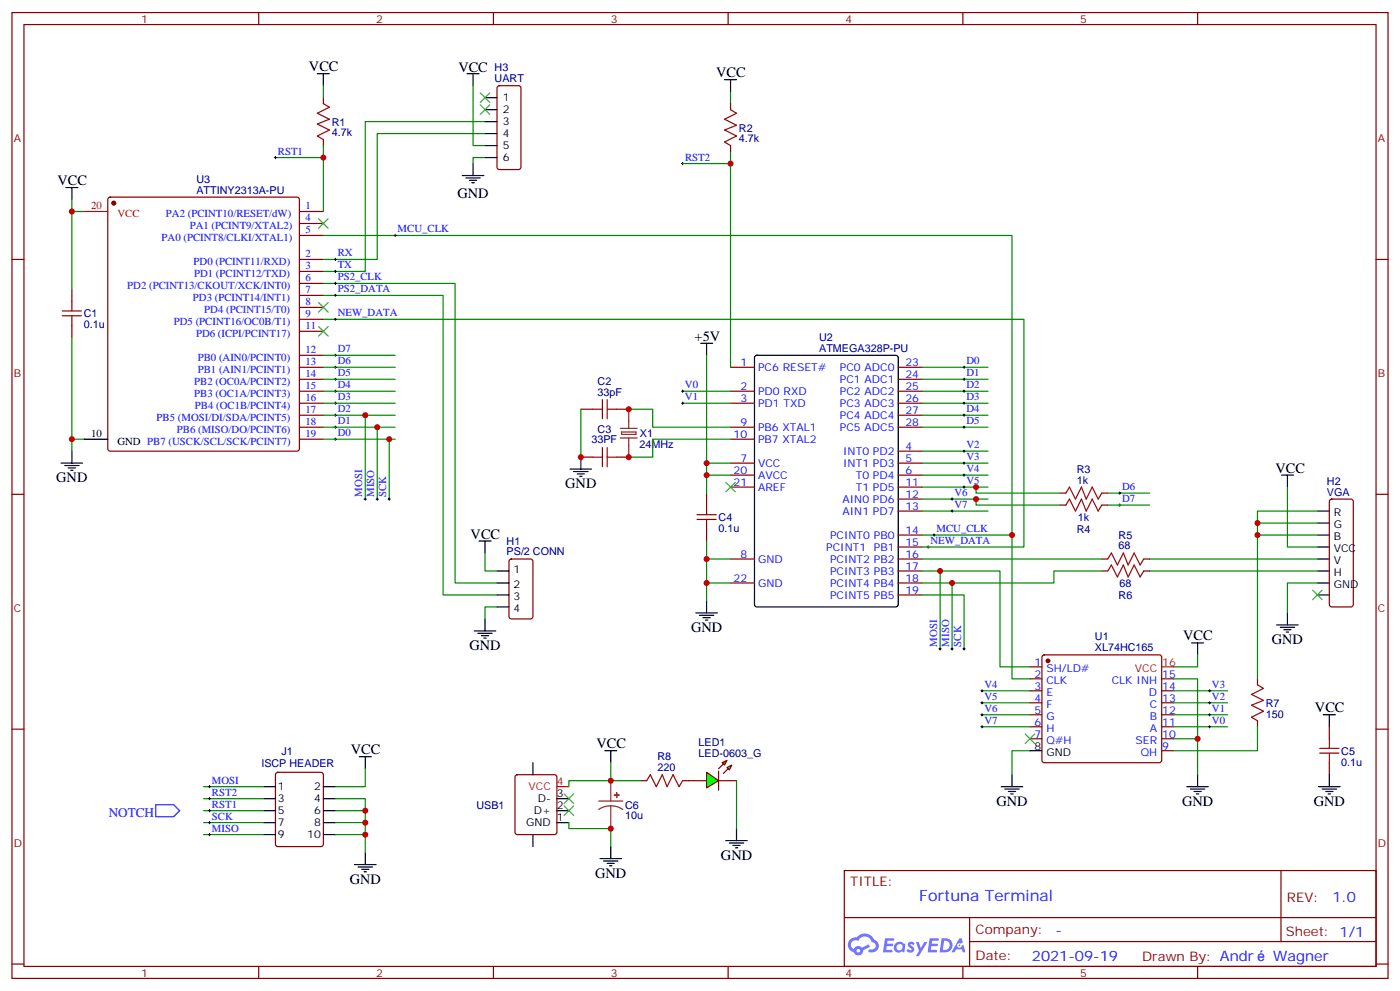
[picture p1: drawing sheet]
<svg xmlns="http://www.w3.org/2000/svg" width="412mm" height="292mm" viewBox="0 0 412 292" stroke-linecap="round" stroke-linejoin="round" font-family="sans-serif">
<g fill="none" stroke="#870000" stroke-width=".35">
<path d="M3.5 3.7h405.4v284.3h-405.4zM7.1 7.2h398.2v277.3h-398.2zM76.2 3.7v3.5M145.3 3.7v3.5M214.5 3.7v3.5M283.6 3.7v3.5M352.8 3.7v3.5M3.5 76.4h3.6M405.3 76.4h3.6M3.5 145.5h3.6M405.3 145.5h3.6M3.5 214.7h3.6"/>
<path d="M405.3 214.7h3.6M248.7 256.3h156.6v28.2h-156.6zM377.3 256.3v20.9M248.7 270.1h156.5M285.6 277.2h119.6M285.6 270.1v14.2M3.5 283.8h3.6M76.2 284.5v3.5M145.3 284.5v3.5M214.5 284.5v3.5M283.6 284.5v3.5M352.8 284.5v3.5"/>
<path d="M405.3 283.8h3.6"/>
</g>
<g fill="#5487ff">
<path d="M267.7 277.5a1.22 1.22 0 0 1 1.7 .2l-.4 .6a.47 .47 0 0 0-.3-.4 .47 .47 0 0 0-.5 .2l.1 .2a1.14 1.14 0 0 1 .8 1.8 1.14 1.14 0 0 1-1.9 0l-.2-.2 .5-.6 .7 .5a.29 .29 0 0 0 .3-.3 .29 .29 0 0 0-.2-.3 1.04 1.04 0 0 1-.6-1.7z"/>
<path d="M260.7 276.2h2.4l.3 .2-.2 .5-1.8 .1-.1 .8h1.5l.3 .4-.3 .4h-1.6l-.2 1.1h1.7l.2 .3-.2 .3-2.6 .1z"/>
<path d="M273.8 276.2h2.4l.3 .2-.1 .5-1.8 .1-.2 .8h1.6l.3 .4-.4 .4-1.6-.1-.1 1.1 1.7 .1 .2 .3-.2 .3-2.6 .1z"/>
<path d="M282.6 276.2h.7l.3 1.3-.6 .3a.69 .69 0 0 0-1 .3 .69 .69 0 0 0 .4 .9 .69 .69 0 0 0 .9-.6l.5-.2 .6 2.2h-.8l-.2-.9h-1.8l-.5 .9h-.8z"/>
<path d="M269.8 277.3h.8l.6 1.8 1.1-1.8h.9l-2.6 4.2h-.8l.9-1.5z"/>
<path d="M277.4 276.2l-.6 4.2h1.3a2.11 2.11 0 0 0 2.5-2.1 2.11 2.11 0 0 0-2.5-2.1zM278.1 277a1.39 1.39 0 0 1 1.7 1.4 1.39 1.39 0 0 1-1.8 1.2h-.3z"/>
<path d="M263.7 277.8a1.54 1.54 0 0 0-.1 2.2 1.54 1.54 0 0 0 2.2 .1l.6 .3 .3-2.3-.2-.3h-.4a1.49 1.49 0 0 0-2.4 0zM264 278.8a.94 .94 0 0 1 1.8 0 .94 .94 0 0 1-1.8 0z"/>
<path d="M250.4 276.6a2.18 2.18 0 0 0 1.1 3.7 1.44 1.44 0 0 0 1.6 .9 1.44 1.44 0 0 0 1.2-1.4l2-1.1-.5-.7-1.9 1a1.47 1.47 0 0 0-2.4 .4 1.39 1.39 0 0 1-.7-1.9 1.39 1.39 0 0 1 2-.5 2.12 2.12 0 0 1 2.2-1.3 2.12 2.12 0 0 1 1.9 1.7 1.14 1.14 0 0 1 1.1 1.4 1.14 1.14 0 0 1-1.7 .7 .43 .43 0 0 0-.5 .4 .43 .43 0 0 0 .4 .5 1.98 1.98 0 0 0 2.5-1.2 1.98 1.98 0 0 0-1.2-2.6 3.1 3.1 0 0 0-5.3-.6l-.9 .1zM252.3 279.9a.55 .55 0 0 1 1.1 0 .55 .55 0 0 1-1.1 0z"/>
<circle cx="282.6" cy="278.3" r=".26"/>
</g>
<g fill="none" stroke="#870000" stroke-width=".35">
<path d="M95.2 28.8v1.7M146.6 25.4l.5-.2h5.7l.6 .5 .1 23.5-.5 .7h-5.9l-.6-.4-.1-23.6zM215.2 30.5v1.8M32 58.2l.5-.2h55l.5 .2 .2 .5v73.4l-.2 .5-.5 .2h-55l-.5-.2-.3-.5v-73.4zM95.2 41.1v1.8M215.2 42.9v1.7M88.2 69.3h7M88.2 65.8h7M88.2 79.9h7M88.2 76.4h7M88.2 62.3h7M21.2 85.2v3.5"/>
<path d="M21.2 95.8v3.5M88.2 97.5h7M88.2 94h7M88.2 90.5h7M88.2 87h7M88.2 83.4h7M88.2 108.1h7M88.2 115.2h7M88.2 118.7h7M88.2 111.7h7M88.2 104.6h7M215.2 108.1h7"/>
<path d="M215.2 115.2h7M215.2 118.7h7M264.6 108.1h7M264.6 115.2h7M264.6 118.7h7M264.6 111.7h7M88.2 125.8h7M88.2 129.3h7M88.2 122.2h7M171.1 120.5h3.5M171.1 134.6h3.5M181.7 120.5h3.5"/>
<path d="M181.7 134.6h3.5M215.2 136.3h7M215.2 139.9h7M215.2 125.8h7M215.2 129.3h7M264.6 132.8h7M264.6 136.3h7M264.6 139.9h7M264.6 125.8h7M264.6 122.2h7M208.1 145.2v3.5M208.1 155.8v3.5"/>
<path d="M215.2 143.4h7M264.6 143.4h7M264.6 146.9h7M264.6 150.5h7M264.6 157.5h7M312.2 145.2h1.8M312.2 148.7h1.8M324.6 145.2h1.7M324.6 148.7h1.7M391.8 147.1l.5-.2h5.6l.5 .2 .2 .5v30.4l-.2 .5-.5 .2h-5.6l-.5-.3-.2-.4v-30.4zM150.2 164.8l.4-.2h5.7l.6 .4 .1 16.5-.5 .7h-5.9l-.6-.5-.1-16.4zM215.2 164.6h7"/>
<path d="M215.2 171.6h7M264.6 164.6h7M264.6 161h7M264.6 168.1h7M264.6 171.6h7M264.6 175.2h7M324.6 164.6h1.7M324.6 168.1h1.7M336.9 164.6h1.8M336.9 168.1h1.8M303.4 196.3h3.5M303.4 199.8h3.5"/>
<path d="M307.2 193l.4-.2h33.9l.5 .2 .2 .5v30.3l-.2 .5-.5 .2h-33.9l-.5-.2-.2-.5v-30.3zM342.2 199.8h3.5M370.4 199.8v1.8M303.4 203.4h3.5M303.4 206.9h3.5M303.4 210.4h3.5M303.4 214h3.5M303.4 217.5h3.5M342.2 203.4h3.5M342.2 206.9h3.5M342.2 210.4h3.5M342.2 214h3.5"/>
<path d="M342.2 217.5h3.5M370.4 212.2v1.8M391.6 214v3.5M81.4 227.6l.4-.2h12.7l.7 .4v20.7l-.4 .7h-13l-.6-.4-.1-20.7zM151.9 228.3l.5-.2h10.9l.5 .2 .2 .5v16.2l-.2 .5-.5 .2h-10.9l-.5-.2-.2-.5v-16.2zM188.7 229.8h1.8M201.1 229.8h7M211.7 229.8h5.3M342.2 221h3.5M391.6 224.5v3.6"/>
</g>
<g fill="none" stroke="#000" stroke-width=".35">
<path d="M93.5 21.7h3.5M95.2 21.7v3.5M137.6 21.7h3.5M139.3 21.7v3.5M142.9 28.8h3.5M142.9 32.3h3.5M142.9 35.8h3.5M142.9 39.3h3.5M213.4 23.5h3.6M215.2 23.5v3.5M19.4 55.2h3.5M21.2 55.2v3.5"/>
<path d="M136.2 51.7h6.3M137.2 52.4h4.3M138.3 53.1h2.1M139 53.8h.7M139.3 48.2v3.5M142.9 42.9h3.5M142.9 46.4h3.5M206.4 101.1h3.5M208.1 101.1v3.5M222.5 104.8l.5-.2h40.9l.6 .4 .1 73-.5 .6-41.1 .1-.7-.5-.1-72.9zM18 136.3h6.3M19 137.1h4.3"/>
<path d="M20.1 137.8h2.1M20.8 138.5h.7M21.2 132.8v3.5M24.7 129.3h7M167.9 138.1h6.4M169 138.8h4.2M170 139.5h2.2M171.1 134.6v3.5M377.5 139.9h3.5M379.2 139.9v3.5M141.1 159.3h3.5M142.9 159.3v3.5"/>
<path d="M170.7 140.2h.7M388.1 150.5h3.5M388.1 154h3.5M388.1 157.5h3.5M146.4 168.1h3.5M146.4 171.6h3.5M146.4 175.2h3.5M146.4 178.7h3.5M208.1 176.9v3.5M388.1 168.1h3.5M388.1 171.6h3.5M388.1 175.2h3.5"/>
<path d="M388.1 161h3.5M388.1 164.6h3.5M139.7 185.7h6.3M140.8 186.4h4.2M141.8 187.1h2.1M142.5 187.9h.7M142.9 182.2v3.5M205 180.4h6.3M206 181.2h4.3M207.1 181.9h2.1M207.8 182.6h.7M351 189.3h3.5"/>
<path d="M352.8 189.3v3.5M376.1 184h6.3M377.1 184.7h4.3M378.2 185.4h2.1M378.9 186.1h.7M379.2 180.4v3.6M389.8 210.4h3.5M391.6 210.4v3.6M77.6 231.6h3.5M77.6 235.1h3.5M77.6 238.7h3.5M95.2 231.6h3.6"/>
<path d="M95.2 235.1h3.6M95.2 238.7h3.6M105.8 222.8h3.6M107.6 222.8v3.5M157 224.5v3.6M164 235.1h3.6M164 238.7h3.6M178.2 221h3.5M179.9 221v3.5M294.9 231.6h6.4M296 232.3h4.2M297 233h2.2"/>
<path d="M297.7 233.7h.7M298.1 228.1v3.5M303.4 221h3.5M349.6 231.6h6.4M350.7 232.3h4.2M351.7 233h2.1M352.4 233.7h.7M352.8 228.1v3.5M388.4 231.6h6.4M389.5 232.3h4.2M390.5 233h2.1M391.2 233.7h.7"/>
<path d="M391.6 228.1v3.5M77.6 242.2h3.5M77.6 245.7h3.5M95.2 242.2h3.6M95.2 245.7h3.6M104.4 254.5h6.4M105.5 255.2h4.2M106.5 255.9h2.2M107.2 256.6h.7M107.6 251v3.5M157 245.7v3.5M164 242.2h3.6"/>
<path d="M176.7 252.8h6.4M177.8 253.5h4.2M178.9 254.2h2.1M179.6 254.9h.7M179.9 249.2v3.6"/>
</g>
<g fill="#870000" stroke="#870000" stroke-width=".35">
<circle cx="33.5" cy="59.8" r=".53"/>
<circle cx="308.7" cy="194.6" r=".53"/>
</g>
<path d="M24.7 62.3h7M342.2 196.3h3.5M164 231.6h3.6" fill="none" stroke="#f00" stroke-width=".35"/>
<g fill="none" stroke="#008700" stroke-width=".35">
<path d="M95.2 25.2v3.6M139.3 25.2v17.7h3.6M142.9 39.3h-31.8v37.1h-15.9M142.9 35.8h-35.3v44.1h-12.4M215.2 27v3.5M21.2 58.7v3.6h3.5M81.1 46.4h14.1M95.2 42.9v19.4M142.9 46.4h-3.6v1.8M215.2 44.6v3.6h-14.1M215.2 48.2v59.9M21.2 62.3v22.9"/>
<path d="M95.2 69.3h202.9v88.2M21.2 99.3v30M95.2 83.4h38.9v88.2h12.3M95.2 87h35.3v88.2h15.9M95.2 94h206.4v67h-30M95.2 118.7h21.2M95.2 115.2h21.2M95.2 111.7h21.2M95.2 108.1h21.2M95.2 104.6h21.2M201.1 118.7h14.1M201.1 115.2h14.1"/>
<path d="M208.1 104.6v31.7h7.1M271.6 118.7h19.4M271.6 115.2h19.4M271.6 111.7h19.4M271.6 108.1h19.4M24.7 129.3h-3.5v3.5M95.2 129.3h21.2M95.2 125.8h21.2M95.2 122.2h21.2M107.6 122.2v24.7M111.1 125.8v21.1M114.7 129.3v17.6"/>
<path d="M171.1 120.5v14.1M185.2 120.5h7.1v5.3h22.9M208.1 136.3v3.6h7.1M208.1 139.9v5.3M215.2 129.3h-22.9v5.3h-7.1M271.6 125.8h19.4M271.6 122.2h19.4M271.6 132.8h19.4M271.6 136.3h19.4M271.6 139.9h19.4M208.1 159.3v5.3M271.6 157.5h26.5v42.3h5.3"/>
<path d="M271.6 143.4h19.4M271.6 146.9h19.4M271.6 150.5h19.4M287.5 143.4v1.8h24.7M287.5 146.9v1.8h24.7M326.3 145.2h12.4M379.2 143.4v17.6h8.9M388.1 157.5h-17.7v42.3M388.1 154h-17.7v3.5M388.1 150.5h-17.7v3.5M142.9 162.8v5.3h3.5M146.4 178.7h-3.5v3.5"/>
<path d="M215.2 171.6h-7.1v5.3M215.2 164.6h-7.1v7M271.6 168.1h23v28.2h8.8M271.6 175.2h12.4v15.8M271.6 164.6h53M276.9 168.1v22.9M280.5 171.6v19.4M324.6 168.1h-14.2v3.5h-38.8M338.7 164.6h49.4M338.7 168.1h49.4M388.1 171.6h-8.9v8.8M345.7 199.8h7.1v17.7"/>
<path d="M352.8 192.8v3.5h-7.1M289.3 203.4h14.1M289.3 206.9h14.1M289.3 210.4h14.1M289.3 214h14.1M345.7 217.5h7.1v10.6M345.7 203.4h15.9M345.7 206.9h15.9M345.7 210.4h15.9M345.7 214h15.9M370.4 214v7h-24.7M60 231.6h17.6"/>
<path d="M60 235.1h17.6M60 238.7h17.6M98.8 235.1h8.8v15.9M98.8 238.7h8.8M107.6 226.3v5.3h-8.8M179.9 224.5v5.3h-12.3v1.8M303.4 221h-5.3v7.1M60 242.2h17.6M60 245.7h17.6M98.8 242.2h8.8M98.8 245.7h8.8M167.6 242.2v1.7h12.3v5.3"/>
</g>
<g fill="none" stroke="#3c3" stroke-width=".35">
<path d="M141.5 30.9l2.8 2.8M141.5 27.3l2.8 2.9M144.3 30.9l-2.8 2.8M144.3 27.3l-2.8 2.9M93.8 64.4l2.9 2.8M96.7 64.4l-2.9 2.8M93.8 89.1l2.9 2.8M93.8 96.1l2.9 2.9M96.7 89.1l-2.9 2.8M96.7 96.1l-2.9 2.9M213.8 142l2.8 2.8M216.6 142l-2.8 2.8"/>
<path d="M386.6 173.7l2.9 2.9M389.5 173.7l-2.9 2.9M302 216.1l2.8 2.8M304.8 216.1l-2.8 2.8M166.2 233.7l2.8 2.8M166.2 237.2l2.8 2.9M169 233.7l-2.8 2.8M169 237.2l-2.8 2.9"/>
</g>
<g fill="none" stroke="#a10000" stroke-width=".35">
<path d="M95.2 30.5l1.8 1.1-3.5 1.7 3.5 1.8-3.5 1.4 3.5 1.8-3.5 1.7 1.7 1.1M215.2 32.3l1.8 1-3.6 1.8 3.6 1.8-3.6 1.4 3.6 1.7-3.6 1.8 1.8 1.1M18.3 93h5.7M18.3 91.5h5.7M21.2 88.7v2.8M21.2 93v2.8M177.4 117.7v5.6M178.9 117.7v5.6M174.6 120.5h2.8M174.6 134.6h2.8M177.4 131.8v5.6M178.9 120.5h2.8"/>
<path d="M178.9 131.8v5.6M178.9 134.6h2.8M205.3 152.9h5.7M205.3 151.5h5.7M208.1 148.7v2.8M208.1 152.9v2.9M314 145.2l1-1.8 1.8 3.5 1.8-3.5 1.4 3.5 1.7-3.5 1.8 3.5 1.1-1.7M314 148.7l1-1.8 1.8 3.6 1.8-3.6 1.4 3.6 1.7-3.6 1.8 3.6 1.1-1.8M326.3 164.6l1.1-1.8 1.7 3.5 1.8-3.5 1.4 3.5 1.8-3.5 1.7 3.5 1.1-1.7M326.3 168.1l1.1-1.8 1.7 3.6 1.8-3.6 1.4 3.6 1.8-3.6 1.7 3.6 1.1-1.8M370.4 201.6l1.8 1.1-3.5 1.7 3.5 1.8-3.5 1.4 3.5 1.8-3.5 1.7 1.7 1.1M391.6 217.5v2.8"/>
<path d="M190.5 229.8l1.1-1.7 1.7 3.5 1.8-3.5 1.4 3.5 1.8-3.5 1.7 3.5 1.1-1.8M388.8 221.7h5.6M388.8 220.3h5.6M391.6 221.7v2.8"/>
</g>
<g fill="none" stroke="#000" stroke-width=".29">
<path d="M80.8 46.4h.7M81.1 46v.7M200.7 48.2h.7M201.1 47.8v.7M98.4 79.9h.7M98.4 76.4h.7M98.8 76v.7M98.8 79.6v.7M116.1 69.3h.7M116.4 69v.7M98.4 83.4h.7M98.4 87h.7"/>
<path d="M98.4 94h.7M98.8 83.1v.7M98.8 86.6v.7M98.8 93.7v.7M98.4 118.7h.7M98.4 115.2h.7M98.4 111.7h.7M98.4 108.1h.7M98.4 104.6h.7M98.8 104.2v.8M98.8 107.8v.7M98.8 111.3v.7"/>
<path d="M98.8 114.8v.7M98.8 118.4v.7M200.7 118.7h.7M200.7 115.2h.7M201.1 114.8v.7M201.1 118.4v.7M283.6 118.7h.7M283.6 115.2h.7M283.6 111.7h.7M283.6 108.1h.7M284 107.8v.7M284 111.3v.7"/>
<path d="M284 114.8v.7M284 118.4v.7M98.4 129.3h.7M98.4 125.8h.7M98.4 122.2h.7M98.8 121.9v.7M98.8 125.4v.7M98.8 128.9v.7M283.6 125.8h.7M283.6 122.2h.7M283.6 132.8h.7M283.6 136.3h.7"/>
<path d="M283.6 139.9h.7M284 121.9v.7M284 125.4v.7M284 132.5v.7M284 136v.7M284 139.5v.7M107.2 146.9h.7M107.6 146.6v.7M110.8 146.9h.7M111.1 146.6v.7M114.3 146.9h.7M114.7 146.6v.7"/>
<path d="M274.8 157.5h.7M275.2 157.2v.7M280.1 146.9h.7M280.1 150.5h.7M280.5 146.6v.7M280.5 150.1v.7M283.6 143.4h.7M284 143.1v.7M329.5 145.2h.7M329.5 148.7h.7M329.8 144.8v.7M329.8 148.3v.7"/>
<path d="M273 161h.8M273.4 160.7v.7M276.6 191h.7M276.9 190.7v.7M280.1 191h.7M280.5 190.7v.7M283.6 191h.7M284 190.7v.7M288.9 214h.7M288.9 210.4h.7M288.9 206.9h.7M288.9 203.4h.7"/>
<path d="M289.3 203v.7M289.3 206.6v.7M289.3 210.1v.7M289.3 213.6v.7M356 214h.7M356 210.4h.7M356 206.9h.7M356 203.4h.7M356.3 203v.7M356.3 206.6v.7M356.3 210.1v.7M356.3 213.6v.7"/>
<path d="M61.4 231.6h.7M61.4 235.1h.7M61.4 238.7h.7M61.7 231.2v.8M61.7 234.8v.7M61.7 238.3v.7M61.4 242.2h.7M61.4 245.7h.7M61.7 241.8v.7M61.7 245.4v.7"/>
</g>
<path d="M182.7 126.1h5M182.7 128.9h5M183.1 127.2h4.2v.7h-4.2zM185.2 120.5v5.6M185.2 128.9v5.7M176.4 235.8h7M179.9 237.2l-1.8 .3-1.7 .8M179.9 237.2l1.9 .3 1.6 .8M179.9 229.8v6M179.9 237.2v6.7" fill="none" stroke="#8c2424" stroke-width=".35"/>
<path d="M45.9 236.9h5.3l1.7 1.8-1.7 1.7h-5.3z" fill="none" stroke="#00f" stroke-width=".35"/>
<g fill="#8c2424" stroke="#8c2424" stroke-width=".35">
<path d="M181 234.1h1.4z"/>
<path d="M181.6 233.4l.1 1.4z"/>
</g>
<g fill="#0f0" stroke="#870000" stroke-width=".35">
<path d="M214.1 226l1.4-.8-.7 1.5z"/>
<path d="M212.7 224.5l1.4-.7-.7 1.4z"/>
</g>
<g fill="#870000" stroke="#870000" stroke-width=".35">
<path d="M213.1 227.7l1.4-1.4z"/>
<path d="M213.1 224.9l-1.4 1.4z"/>
</g>
<path d="M211.7 227v5.7z" fill="#f00" stroke="#870000" stroke-width=".35"/>
<path d="M208.1 227.4l3.6 2.4-3.6 2.2z" fill="#0f0" stroke="#870000" stroke-width=".35"/>
<path d="M213.8 247.5h6.3M214.8 248.2h4.3M215.9 248.9h2.1M216.6 249.6h.7M217 243.9v3.6" fill="none" stroke="#000" stroke-width=".35"/>
<path d="M326.3 148.7h12.4M179.9 229.8h8.8M217 229.8v14.1" fill="none" stroke="#008700" stroke-width=".35"/>
<g fill="#c00">
<circle cx="95.3" cy="46.4" r=".88"/>
<circle cx="215.2" cy="48.2" r=".88"/>
<circle cx="208.1" cy="171.6" r=".88"/>
<circle cx="21.2" cy="62.3" r=".88"/>
<circle cx="21.2" cy="129.3" r=".88"/>
<circle cx="185.2" cy="120.5" r=".88"/>
<circle cx="185.2" cy="134.6" r=".88"/>
<circle cx="171.1" cy="134.6" r=".88"/>
<circle cx="107.6" cy="122.2" r=".88"/>
<circle cx="111.1" cy="125.8" r=".88"/>
<circle cx="114.7" cy="129.3" r=".88"/>
<circle cx="287.5" cy="143.4" r=".88"/>
<circle cx="287.5" cy="146.9" r=".88"/>
<circle cx="280.5" cy="171.6" r=".88"/>
<circle cx="208.1" cy="136.3" r=".88"/>
<circle cx="208.1" cy="139.9" r=".88"/>
<circle cx="208.1" cy="164.6" r=".88"/>
<circle cx="370.4" cy="157.5" r=".88"/>
<circle cx="370.4" cy="154" r=".88"/>
<circle cx="352.8" cy="217.5" r=".88"/>
<circle cx="298.1" cy="157.5" r=".88"/>
<circle cx="276.9" cy="168.1" r=".88"/>
<circle cx="107.6" cy="238.7" r=".88"/>
<circle cx="107.6" cy="242.2" r=".88"/>
<circle cx="107.6" cy="245.7" r=".88"/>
<circle cx="179.9" cy="229.8" r=".88"/>
<circle cx="179.9" cy="243.9" r=".88"/>
</g>
<text font-size="4.6" fill="#00f" x="270.8" y="265.3">Fortuna Terminal</text>
<g font-size="4.2">
<text x="91" y="21">VCC</text>
<text x="135" y="21.3">VCC</text>
<text x="211" y="22.8">VCC</text>
<text x="16.9" y="54.5">VCC</text>
<text x="134.8" y="58.4">GND</text>
<text x="204.6" y="100.4">+5V</text>
<text x="16.6" y="142">GND</text>
<text x="166.5" y="143.8">GND</text>
<text x="375.7" y="139.2">VCC</text>
<text x="138.6" y="158.6">VCC</text>
<text x="138.3" y="191.4">GND</text>
<text x="203.6" y="186.1">GND</text>
<text x="348.5" y="188.6">VCC</text>
<text x="374.6" y="189.6">GND</text>
<text x="387.3" y="209.7">VCC</text>
<text x="175.7" y="220.3">VCC</text>
<text x="103.4" y="222.1">VCC</text>
<text x="293.5" y="237.2">GND</text>
<text x="348.2" y="237.2">GND</text>
<text x="387" y="237.2">GND</text>
<text x="212.4" y="253.1">GND</text>
<text x="103" y="260.2">GND</text>
<text x="175.3" y="258.4">GND</text>
</g>
<g font-size="4.2" fill="#00f">
<text x="392.5" y="265.6">1.0</text>
<text x="310.9" y="275.1">-</text>
<text x="304" y="282.9">2021-09-19</text>
<text x="375.1" y="282.8">Wagner</text>
</g>
<text font-size="3.9" fill="#00f" x="32" y="240.4">NOTCH</text>
<g font-size="3.9" fill="#800">
<text x="250.5" y="260.9">TITLE:</text>
<text x="379.1" y="265.6">REV:</text>
<text x="287.4" y="275.1">Company:</text>
<text x="378.7" y="275.7">Sheet: 1/1</text>
<text x="287.4" y="282.8">Date:</text>
<text x="336.4" y="282.8">Drawn By: Andr</text>
</g>
<g font-size="3.2" fill="#800">
<text x="41.6" y="6.7">1</text>
<text x="110.8" y="6.7">2</text>
<text x="179.9" y="6.7">3</text>
<text x="249.1" y="6.7">4</text>
<text x="318.2" y="6.7">5</text>
<text x="4.1" y="41.8">A</text>
<text x="405.9" y="41.8">A</text>
<text x="4.1" y="110.9">B</text>
<text x="405.9" y="110.9">B</text>
<text x="4.1" y="180.1">C</text>
<text x="405.9" y="180.1">C</text>
<text x="4.1" y="249.2">D</text>
<text x="405.9" y="249.2">D</text>
<text x="41.6" y="287.5">1</text>
<text x="110.8" y="287.5">2</text>
<text x="179.9" y="287.5">3</text>
<text x="249.1" y="287.5">4</text>
<text x="318.2" y="287.5">5</text>
</g>
<g font-size="3.2" fill="#000080">
<text x="145.7" y="21">H3</text>
<text x="145.7" y="24.2">UART</text>
<text x="97.7" y="40.1">4.7k</text>
<text x="97.7" y="37">R1</text>
<text x="217.7" y="41.9">4.7k</text>
<text x="217.7" y="38.7">R2</text>
<text x="57.9" y="53.8">U3</text>
<text x="57.9" y="57">ATTINY2313A-PU</text>
<text x="24.7" y="93.4">C1</text>
<text x="24.7" y="96.6">0.1u</text>
<text x="241.3" y="100.4">U2</text>
<text x="241.3" y="103.5">ATMEGA328P-PU</text>
<text x="176" y="113.4">C2</text>
<text x="176" y="116.6">33pF</text>
<text x="174.2" y="130.4">33PF</text>
<text x="176" y="127.5">C3</text>
<text x="188.4" y="131.9">24MHz</text>
<text x="188.5" y="128.6">X1</text>
<text x="317.2" y="142.3">1k</text>
<text x="317.2" y="139.2">R3</text>
<text x="390.9" y="142.7">H2</text>
<text x="390.9" y="145.9">VGA</text>
<text x="211.7" y="153.4">C4</text>
<text x="317.5" y="153.4">1k</text>
<text x="149.2" y="160.3">H1</text>
<text x="211.7" y="156.5">0.1u</text>
<text x="317.2" y="156.9">R4</text>
<text x="329.5" y="161.7">68</text>
<text x="329.5" y="158.6">R5</text>
<text x="149.2" y="163.5">PS/2 CONN</text>
<text x="329.8" y="172.8">68</text>
<text x="329.5" y="176.3">R6</text>
<text x="322.5" y="191.7">XL74HC165</text>
<text x="322.5" y="188.6">U1</text>
<text x="372.9" y="208">R7</text>
<text x="372.9" y="211.3">150</text>
<text x="205.8" y="219.7">LED1</text>
<text x="77" y="225.7">ISCP HEADER</text>
<text x="82.9" y="222.2">J1</text>
<text x="193.7" y="227">220</text>
<text x="193.7" y="223.9">R8</text>
<text x="205.8" y="222.8">LED-0603_G</text>
<text x="395.1" y="225.4">0.1u</text>
<text x="395.1" y="222.1">C5</text>
<text x="140.3" y="238">USB1</text>
<text x="184.1" y="238.1">C6</text>
<text x="184.1" y="241.2">10u</text>
</g>
<g font-size="3.2">
<text x="148.2" y="29.8">1</text>
<text x="148.2" y="33.3">2</text>
<text x="148.2" y="36.9">3</text>
<text x="148.2" y="40.4">4</text>
<text x="148.2" y="43.9">5</text>
<text x="148.2" y="47.4">6</text>
<text x="26.8" y="128.6">10</text>
<text x="34.6" y="130.9">GND PB7 (USCK/SCL/SCK/PCINT7)</text>
<text x="392.9" y="151.9">R</text>
<text x="392.9" y="155.4">G</text>
<text x="392.9" y="158.9">B</text>
<text x="392.9" y="162.5">VCC</text>
<text x="392.9" y="166">V</text>
<text x="151.2" y="168.8">1</text>
<text x="151.2" y="173">2</text>
<text x="392.9" y="169.5">H</text>
<text x="392.9" y="173">GND</text>
<text x="151.2" y="176.6">3</text>
<text x="151.2" y="180.1">4</text>
<text x="304.7" y="220.7">8</text>
<text x="308.2" y="222.4">GND</text>
<text x="81.8" y="232.7">1</text>
<text x="92.5" y="232.7">2</text>
<text x="81.8" y="236.2">3</text>
<text x="81.8" y="239.7">5</text>
<text x="92.5" y="236.2">4</text>
<text x="92.5" y="239.7">6</text>
<text x="157.2" y="239.7">D+</text>
<text x="158.4" y="236.2">D-</text>
<text x="164" y="234.8">3</text>
<text x="164" y="238.3">2</text>
<text x="81.8" y="243.2">7</text>
<text x="92.5" y="243.2">8</text>
<text x="155" y="243.2">GND</text>
<text x="164" y="241.8">1</text>
<text x="81.8" y="246.8">9</text>
<text x="90.5" y="246.8">10</text>
</g>
<g font-size="3.2" fill="#00f">
<text x="81.8" y="45.5">RST1</text>
<text x="201.8" y="47.3">RST2</text>
<text x="48.9" y="63.9">PA2 (PCINT10/RESET/dW)</text>
<text x="90" y="65.1">4</text>
<text x="90" y="61.6">1</text>
<text x="47.6" y="70.9">PA0 (PCINT8/CLKI/XTAL1)</text>
<text x="55.9" y="67.4">PA1 (PCINT9/XTAL2)</text>
<text x="90" y="68.6">5</text>
<text x="117.1" y="68.4">MCU_CLK</text>
<text x="57" y="78">PD0 (PCINT11/RXD)</text>
<text x="90" y="75.7">2</text>
<text x="99.5" y="75.5">RX</text>
<text x="57.2" y="81.5">PD1 (PCINT12/TXD)</text>
<text x="90" y="82.7">6</text>
<text x="90" y="79.2">3</text>
<text x="99.5" y="82.6">PS2_CLK</text>
<text x="99.5" y="79">TX</text>
<text x="37.5" y="85">PD2 (PCINT13/CKOUT/XCK/INT0)</text>
<text x="56.8" y="88.5">PD3 (PCINT14/INT1)</text>
<text x="90" y="89.8">8</text>
<text x="90" y="86.3">7</text>
<text x="99.5" y="86.1">PS2_DATA</text>
<text x="51.2" y="95.6">PD5 (PCINT16/OC0B/T1)</text>
<text x="60.2" y="92.1">PD4 (PCINT15/T0)</text>
<text x="90" y="93.3">9</text>
<text x="99.5" y="93.1">NEW_DATA</text>
<text x="57.7" y="99.1">PD6 (ICPI/PCINT17)</text>
<text x="90" y="96.8">11</text>
<text x="58.3" y="106.2">PB0 (AIN0/PCINT0)</text>
<text x="90" y="103.9">12</text>
<text x="90" y="107.4">13</text>
<text x="99.5" y="107.2">D6</text>
<text x="99.5" y="103.7">D7</text>
<text x="218.1" y="107.8">1</text>
<text x="266.7" y="107.8">23</text>
<text x="284.7" y="107.2">D0</text>
<text x="57.2" y="113.2">PB2 (OC0A/PCINT2)</text>
<text x="58.3" y="109.7">PB1 (AIN1/PCINT1)</text>
<text x="90" y="110.9">14</text>
<text x="99.5" y="110.8">D5</text>
<text x="223.3" y="109.2">PC6 RESET#</text>
<text x="247.4" y="109.2">PC0 ADC0</text>
<text x="247.4" y="112.7">PC1 ADC1</text>
<text x="266.7" y="111.3">24</text>
<text x="284.7" y="110.8">D1</text>
<text x="57.2" y="116.8">PB3 (OC1A/PCINT3)</text>
<text x="90" y="114.5">15</text>
<text x="90" y="118">16</text>
<text x="99.5" y="117.8">D3</text>
<text x="99.5" y="114.3">D4</text>
<text x="201.8" y="114.3">V0</text>
<text x="201.8" y="117.8">V1</text>
<text x="218.1" y="114.8">2</text>
<text x="218.1" y="118.4">3</text>
<text x="223.3" y="116.2">PD0 RXD</text>
<text x="223.3" y="119.8">PD1 TXD</text>
<text x="247.4" y="116.2">PC2 ADC2</text>
<text x="247.4" y="119.8">PC3 ADC3</text>
<text x="266.7" y="114.8">25</text>
<text x="266.7" y="118.4">26</text>
<text x="284.7" y="114.3">D2</text>
<text x="284.7" y="117.8">D3</text>
<text x="46.1" y="123.8">PB5 (MOSI/DI/SDA/PCINT5)</text>
<text x="57.4" y="120.3">PB4 (OC1B/PCINT4)</text>
<text x="90" y="121.5">17</text>
<text x="90" y="125.1">18</text>
<text x="99.5" y="124.9">D1</text>
<text x="99.5" y="121.4">D2</text>
<text x="218.1" y="125.4">9</text>
<text x="247.4" y="123.3">PC4 ADC4</text>
<text x="266.7" y="121.9">27</text>
<text x="266.7" y="125.4">28</text>
<text x="284.7" y="121.4">D4</text>
<text x="284.7" y="124.9">D5</text>
<text x="52.1" y="127.4">PB6 (MISO/DO/PCINT6)</text>
<text x="90" y="128.6">19</text>
<text x="99.5" y="128.4">D0</text>
<text x="216.1" y="128.9">10</text>
<text x="223.3" y="126.8">PB6 XTAL1</text>
<text x="223.3" y="130.4">PB7 XTAL2</text>
<text x="247.4" y="126.8">PC5 ADC5</text>
<text x="284.7" y="131.9">V2</text>
<text x="218.1" y="136">7</text>
<text x="223.3" y="137.4">VCC</text>
<text x="248.4" y="133.9">INT0 PD2</text>
<text x="248.4" y="137.4">INT1 PD3</text>
<text x="266.7" y="132.5">4</text>
<text x="266.7" y="136">5</text>
<text x="284.7" y="135.5">V3</text>
<text x="216.1" y="139.5">20</text>
<text x="216.1" y="143.1">21</text>
<text x="223.3" y="140.9">AVCC</text>
<text x="252.1" y="140.9">T0 PD4</text>
<text x="266.7" y="139.5">6</text>
<text x="266.7" y="143.1">11</text>
<text x="284.7" y="139">V4</text>
<text x="284.7" y="142.5">V5</text>
<text x="106.7" y="146.2" transform="rotate(-90 106.7 146.2)">MOSI</text>
<text x="110.2" y="146.2" transform="rotate(-90 110.2 146.2)">MISO</text>
<text x="113.8" y="146.2" transform="rotate(-90 113.8 146.2)">SCK</text>
<text x="223.3" y="144.5">AREF</text>
<text x="248.1" y="148">AIN0 PD6</text>
<text x="252.1" y="144.5">T1 PD5</text>
<text x="266.7" y="146.6">12</text>
<text x="281.2" y="146">V6</text>
<text x="281.2" y="149.6">V7</text>
<text x="330.5" y="144.3">D6</text>
<text x="330.5" y="147.8">D7</text>
<text x="248.1" y="151.5">AIN1 PD7</text>
<text x="266.7" y="150.1">13</text>
<text x="244.5" y="158.6">PCINT0 PB0</text>
<text x="266.7" y="157.2">14</text>
<text x="266.7" y="160.7">15</text>
<text x="274.1" y="160.2">NEW_DATA</text>
<text x="275.9" y="156.6">MCU_CLK</text>
<text x="218.1" y="164.2">8</text>
<text x="223.3" y="165.6">GND</text>
<text x="243.4" y="162.1">PCINT1</text>
<text x="244.5" y="165.6">PCINT2 PB2</text>
<text x="257.4" y="162.1">PB1</text>
<text x="266.7" y="164.2">16</text>
<text x="266.7" y="167.7">17</text>
<text x="216.1" y="171.3">22</text>
<text x="223.3" y="172.7">GND</text>
<text x="244.5" y="169.2">PCINT3 PB3</text>
<text x="244.5" y="172.7">PCINT4 PB4</text>
<text x="266.7" y="171.3">18</text>
<text x="244.5" y="176.2">PCINT5 PB5</text>
<text x="266.7" y="174.8">19</text>
<text x="276" y="190.3" transform="rotate(-90 276 190.3)">MOSI</text>
<text x="279.6" y="190.3" transform="rotate(-90 279.6 190.3)">MISO</text>
<text x="283.1" y="190.3" transform="rotate(-90 283.1 190.3)">SCK</text>
<text x="304.7" y="196">1</text>
<text x="308.2" y="197.7">SH/LD#</text>
<text x="290" y="202.5">V4</text>
<text x="304.7" y="199.5">2</text>
<text x="304.7" y="203">3</text>
<text x="308.2" y="201.3">CLK</text>
<text x="327.5" y="201.3">CLK INH</text>
<text x="342.4" y="203">14</text>
<text x="342.4" y="199.5">15</text>
<text x="357" y="202.5">V3</text>
<text x="290" y="206">V5</text>
<text x="290" y="209.5">V6</text>
<text x="304.7" y="206.6">4</text>
<text x="308.2" y="204.8">E</text>
<text x="308.2" y="208.3">F</text>
<text x="338.4" y="204.8">D</text>
<text x="338.7" y="208.3">C</text>
<text x="342.4" y="206.6">13</text>
<text x="357" y="209.5">V1</text>
<text x="357" y="206">V2</text>
<text x="290" y="213.1">V7</text>
<text x="304.7" y="210.1">5</text>
<text x="304.7" y="213.6">6</text>
<text x="308.2" y="211.8">G</text>
<text x="308.2" y="215.4">H</text>
<text x="338.7" y="211.8">B</text>
<text x="338.7" y="215.4">A</text>
<text x="342.4" y="213.6">11</text>
<text x="342.4" y="210.1">12</text>
<text x="357" y="213.1">V0</text>
<text x="304.7" y="217.1">7</text>
<text x="308.2" y="218.9">Q#H</text>
<text x="334.5" y="218.9">SER</text>
<text x="342.4" y="220.7">9</text>
<text x="342.4" y="217.1">10</text>
<text x="336" y="222.4">QH</text>
<text x="62.4" y="230.7">MOSI</text>
<text x="62.4" y="234.2">RST2</text>
<text x="62.4" y="237.8">RST1</text>
<text x="62.4" y="241.3">SCK</text>
<text x="62.4" y="244.8">MISO</text>
</g>
<g font-size="3.2" fill="#f00">
<text x="26.8" y="61.6">20</text>
<text x="34.6" y="63.9">VCC</text>
<text x="334.3" y="197.7">VCC</text>
<text x="342.4" y="196">16</text>
<text x="155.7" y="232.7">VCC</text>
<text x="164" y="231.2">4</text>
</g>
</svg>
